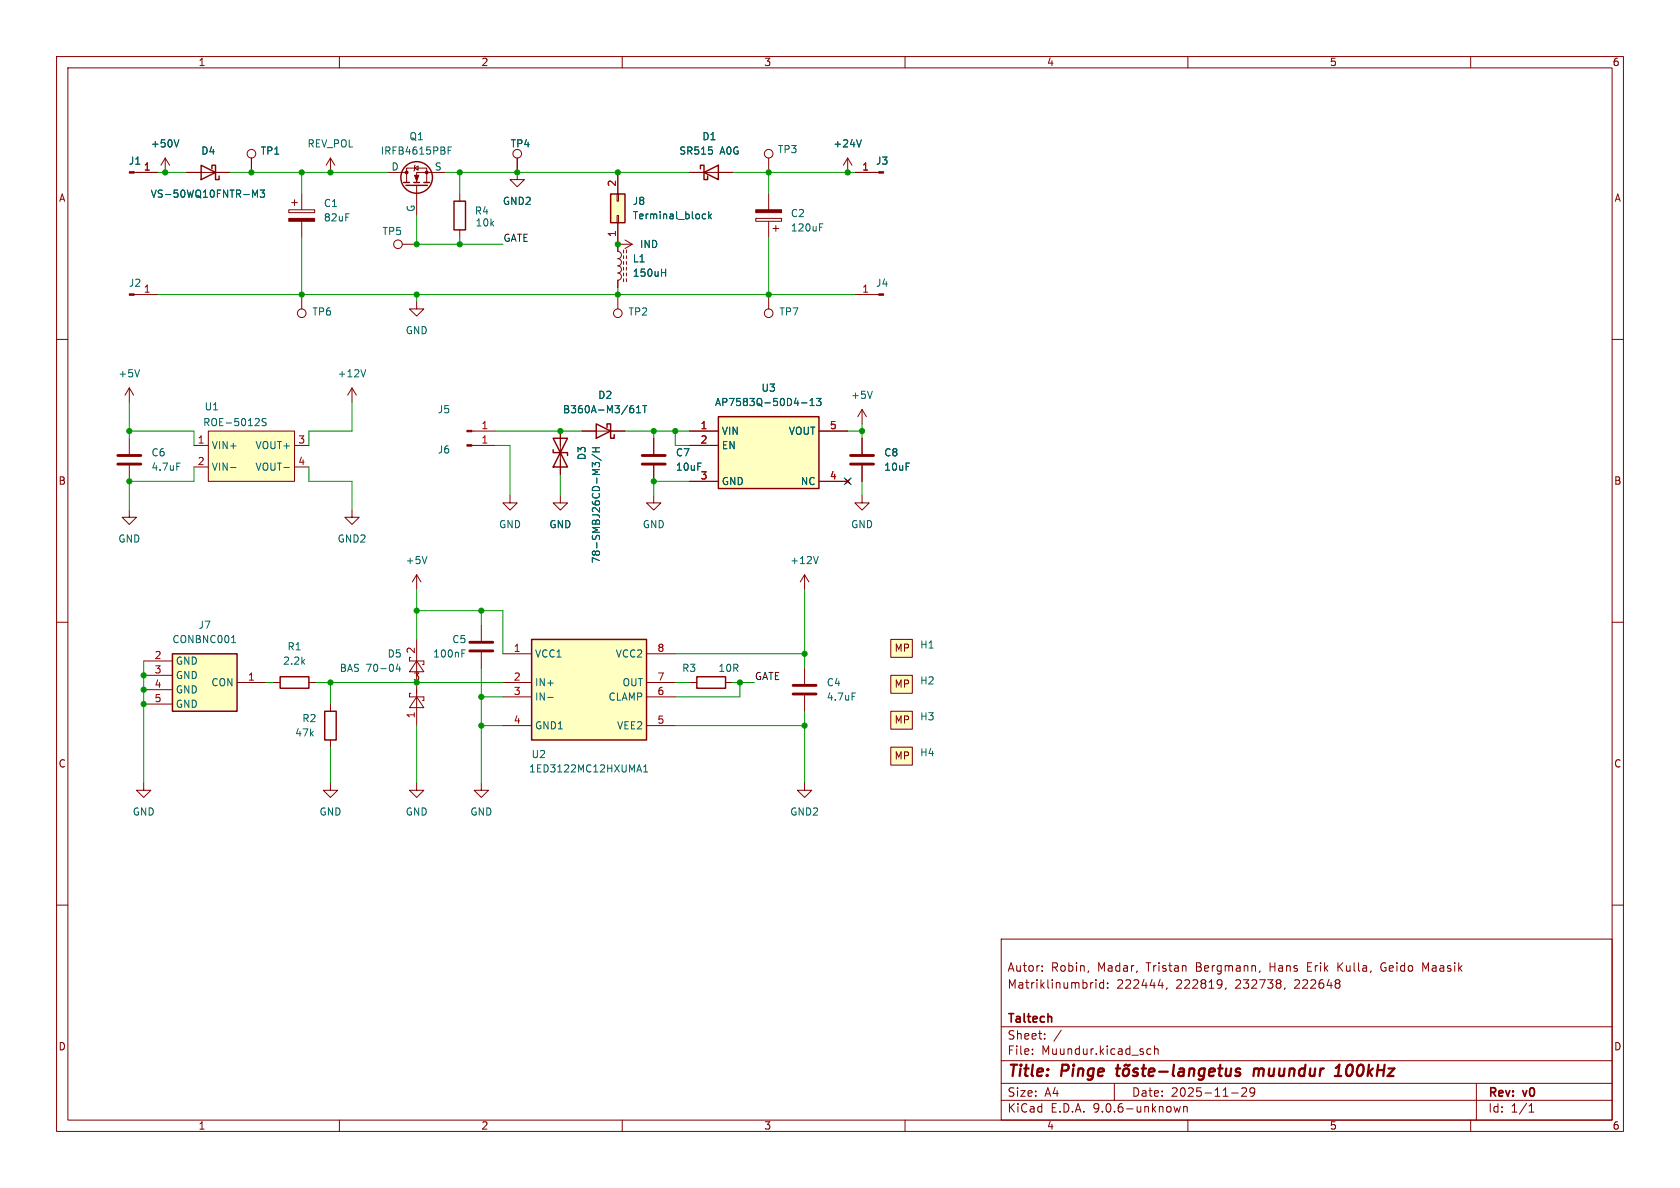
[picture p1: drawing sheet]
<svg xmlns="http://www.w3.org/2000/svg" width="297mm" height="210mm" viewBox="0 0 297 210" stroke-linecap="round" stroke-linejoin="round" font-family="sans-serif">
<g fill="none" stroke="#840000" stroke-width=".18">
<path d="M10 10h277v190h-277zM12 12h273v186h-273zM60 10v2M110 10v2M160 10v2M210 10v2M260 10v2M10 60h2M285 60h2M10 110h2M285 110h2M10 160h2"/>
<path d="M177 166h108v32h-108zM184.2 171.6v.1M184.2 170.8v.1M192.5 171.6l-.2 .3M193.7 173.2v.1M193.7 173.7v1M195.1 173.2v1.5M195.1 173.8l-.4-.1-.3 .3v.4l.1 .2h.6M195.8 174.6v.1M195.8 173.8v.1M204.7 174.2h1M206.3 174.6l-.1 .3"/>
<path d="M216.7 174.6l-.1 .3M222.7 171.6l-.1 .3M227.2 174.6l-.2 .3M236.5 170.2v1.5M236.7 173.3l.2 .2-.2 .3M236.7 173.9l.2 .2-.2 .5M237.4 170.2l-.9 .9M244.4 170.3l-.3 .5 .1 .5 .2 .3M252 171.3l-.5-1.1v1.5M285 160h2M60 198v2M110 198v2"/>
<path d="M160 198v2M177 194.5h108M177 191.5h108M177 187.5h108M177 181.5h108M182.5 186.3v.1M182.5 185.5v.1M184.7 183.6v.1M184.7 182.8v.1M187.6 182.1l-1.3 2M197 191.5v3M202.7 186.1l.3 .3 .5-.1"/>
<path d="M203.5 185.5l-.5-.1-.3 .3M204.1 185.5l.2-.1 .4 .1v.9M204.1 184.9v1.5M207.5 195.6l.3 1 .3-.7 .3 .7 .3-1M209.2 195.6v1M209.2 195.7l.3-.1 .3 .1 .1 .9M210 198v2M217.7 193.2h1.2M219.5 192.4l.6-.1 .2 .1 .1 .3-.9 1.1h.9M221.8 192.9l-.3 .3h-.3l-.2-.3 .1-.5 .4-.1 .2 .1a.99 .99 0 0 1-.3 1.4h-.3M260 198v2M261 191.5v6.5"/>
<path d="M270.3 196.6h.9M270.3 195.5l.4-.4v1.5"/>
</g>
<g fill="none" stroke="#840000" stroke-width=".4">
<path d="M197.3 188.9h.7M197.6 188.2l-.2 1.7 .1 .2 .4 .1M198.7 189.1a.52 .52 0 0 1 .5-.2 .52 .52 0 0 1 .4 .4l-.1 .5a.55 .55 0 0 1-.5 .4 .55 .55 0 0 1-.5-.4zM199.7 188.2l-.3 .2-.3-.2-.3 .2M201.2 189a.49 .49 0 0 0-.8 .3v.1l.7 .2v.3l-.3 .3-.5-.1M201.8 188.9h.8M202.2 188.2l-.2 1.7 .1 .2 .3 .1M203.1 189.5l1-.1-.1-.4-.2-.1-.5 .1-.2 .9 .2 .3 .6-.1M204.9 189.4h1.5M207.6 188.2l-.3 1.7 .3 .3M208.5 189l.2-.1 .6 .1-.1 1.2M209.3 189.4h-.7a.4 .4 0 0 0-.3 .4 .4 .4 0 0 0 .2 .4l.7-.1"/>
<path d="M210.3 189.1a.49 .49 0 0 1 .8 .1l-.1 1M210.3 188.9l-.1 1.3M213 189a.66 .66 0 0 0-1 .3l-.1 .5 .2 .3 .2 .1 .5-.1M213 188.9l-.2 1.6a.6 .6 0 0 1-.9 .3M213.8 189.5l.9-.1v-.4l-.2-.1-.6 .1-.2 .9 .3 .3 .6-.1M215.4 188.9h.7M215.7 188.2l-.2 1.7 .1 .2 .4 .1M216.8 188.9l-.1 1.2a.57 .57 0 0 0 .8-.1M217.7 188.9l-.2 1.3M219.3 189a.49 .49 0 0 0-.8 .3v.1l.7 .2v.3l-.3 .3-.5-.1M221.8 188.9l-.2 1.3M222.5 189a.57 .57 0 0 0-.8 .1"/>
<path d="M222.6 189.2l-.2 1M236 190.2h1.1M236.6 188.5l.2-.3-.3 2M238.2 188.6a1.69 1.69 0 0 0-.1 1.4"/>
</g>
<path d="M185.8 179.8l.1 .9" fill="none" stroke="#840000" stroke-width=".3"/>
<path d="M107.9 34.3h2.6v5.1h-2.6z" fill="#ffffc2"/>
<g fill="none" stroke="#840000" stroke-width=".25">
<path d="M35.6 29.2l2.5 1.3-2.5 1.3zM37.5 29.8v-.6h.6v2.6h.6v-.7M71.4 32.3h1M71.8 32.8h3.8M73.2 32.3h1M74.9 32.3h1M80.3 35.6h2v5h-2zM107.9 34.3h2.6v5.1h-2.6zM123.8 29.8v-.6h.7v2.6h.6v-.7M124.5 30.5l2.5-1.3v2.6zM97.8 77.5h2.5l-2.5 5.1h2.5zM97.8 79.5v.5h2.5v.5"/>
<path d="M105.4 74.9l2.5 1.3-2.5 1.3zM107.3 75.6v-.7h.6v2.6h.7v-.7M123.2 119.6h5.1v2.1h-5.1z"/>
<circle cx="73.7" cy="31.4" r="2.79"/>
</g>
<g fill="none" stroke="#840000" stroke-width=".18">
<path d="M29.2 27.9l-.8 1.3M29.2 27.9l.8 1.3M29.2 27.9v2.6M33 30.5h7.6M44.4 27.9v2.6M58.4 27.9l-.7 1.3M58.4 27.9l.8 1.3M58.4 27.9v2.6M68.6 30.5h3.3M71.9 32.3v-2.6h3.5v2.6M73.3 29.7l.6-.4v.8zM73.4 29.2l-.1 .1v.8l-.1 .1"/>
<path d="M73.7 32.8v5.3M78.7 30.5h-5v1.8M81.3 34.3v1.3M91.4 27.9v2.6M109.1 38.1h.2v1.3h-.2zM109.1 34.3h.2v1.3h-.2zM109.2 39.4v5.1a.64 .64 0 0 1 .7 .6 .64 .64 0 0 1-.7 .6M109.2 30.5v3.8M121.9 30.5h7.6M133.6 38.6h4.6v.5h-4.6zM135.9 27.9v2.6M135.9 34.3v2.8"/>
<path d="M135.9 39.1v2.8M137.2 39.9v1M53.3 52.1v2.5M71.1 43.2h2.6M73.7 53.3v1.3h1.2l-1.2 1.3-1.3-1.3h1.3M81.3 40.6v1.3M109.2 45.7a.64 .64 0 0 1 .7 .7 .64 .64 0 0 1-.7 .6 .64 .64 0 0 1 .7 .6 .64 .64 0 0 1-.7 .7 .64 .64 0 0 1 .7 .6 .64 .64 0 0 1-.7 .6v1.3M109.2 52.1v2.5M109.2 43.2h2.6M110.2 44.2v.5M110.2 45.2v.5M110.2 46.2v.5"/>
<path d="M110.2 47.2v.6M110.2 48.3v.5M110.2 49.3v.5M110.5 42.4l1.3 .8M110.7 44.2v.5M110.7 45.2v.5M110.7 46.2v.5M110.7 47.2v.6M110.7 48.3v.5M110.7 49.3v.5M111.8 43.2l-1.3 .7M136.7 40.4h1"/>
<path d="M151.1 52.1h4.2M99.1 76.2v7.6M102.9 76.2h7.6M115.6 77.5v2.8M152.4 72.4l-.8 1.3M152.4 72.4l.8 1.3M152.4 72.4v2.5M99.1 87.6v1.3h1.2l-1.2 1.3-1.3-1.3h1.3M115.6 87.6v1.3h1.2l-1.2 1.3-1.3-1.3h1.3M115.6 82.3v2.8M152.4 87.6v1.3h1.3l-1.3 1.3-1.3-1.3h1.3M142.2 101.6l-.7 1.3"/>
<path d="M142.2 101.6l.8 1.3M142.2 101.6v2.5M121.9 120.7h1.3M128.3 120.7h1.2"/>
<circle cx="44.4" cy="27.2" r=".76"/>
<circle cx="91.4" cy="27.2" r=".76"/>
<circle cx="135.9" cy="27.2" r=".76"/>
<circle cx="53.3" cy="55.4" r=".76"/>
<circle cx="70.4" cy="43.2" r=".76"/>
<circle cx="109.2" cy="55.4" r=".76"/>
</g>
<g fill="none" stroke="#006464" stroke-width=".18">
<path d="M31.6 24.7l-.4 1.3M44.7 33.6l.4 .9 .4-.9v1.3M46 33.6h.8l-.4 .5 .3 .1v.5l-.2 .2-.5-.2M79.2 26.6h.4M79.8 26h-.6v1.2M124.3 38.6h.5M124.3 37.9h.5M125.3 37.4v1.3M125.4 38.2l.4 .5M125.8 37.8l-.5 .5M125.9 26.6v.5M144.9 39.6h.6"/>
<path d="M117 48.2h.7M117.7 47.6v1.2M144.9 40.2h.4M104.7 79.9h1.3M104.7 79.2h1.3M105.3 79.2v.7M111.7 71.7h.2M111.8 72.2l.2 .2v.3l-.2 .3M112.5 73h.8M112.5 72.1l.4-.4v1.3M113.6 71.7h.7M114 71.7v1.3"/>
<path d="M154.2 69.2l-.4 1.2M104.7 80.3l1.6 1.1M104.7 82.5v-.7l.5 .4 .1-.4h.6l.1 .2-.1 .5M144.7 98.4l-.5 1.2"/>
</g>
<path d="M113.5 80.5h4.1M113.5 82h4.1" fill="none" stroke="#840000" stroke-width=".51"/>
<g fill="#840000" stroke="#840000" stroke-width=".18">
<path d="M73.3 31h.7l-.3 1z"/>
<path d="M155.3 51.9h.9v.3h-.9z"/>
<path d="M133.6 37.1h4.6v.5h-4.6z"/>
<circle cx="71.9" cy="30.5" r=".25"/>
<circle cx="75.4" cy="30.5" r=".25"/>
</g>
<path d="M127 73.7h17.8v12.7h-17.8z" fill="#ffffc2"/>
<path d="M127 73.7h17.8v12.7h-17.8z" fill="none" stroke="#840000" stroke-width=".25"/>
<path d="M121.9 76.2h5.1M121.9 78.7h5.1M144.8 76.2h5.1M152.4 77.5v2.8M121.9 85.1h5.1M144.8 85.1h5.1M149.5 84.7l.7 .8M150.2 84.7l-.7 .8M152.4 82.3v2.8" fill="none" stroke="#840000" stroke-width=".18"/>
<path d="M141.7 71.2h1M143.2 71.7h.7M143.2 70.8l.4-.4v1.3M144.4 70.4h.7l-.4 .5 .4 .1v.6l-.2 .1-.5-.1" fill="none" stroke="#006464" stroke-width=".18"/>
<path d="M150.4 80.5h4M150.4 82h4" fill="none" stroke="#840000" stroke-width=".51"/>
<path d="M157.5 113h3.8v3.2h-3.8z" fill="#ffffc2"/>
<g fill="none" stroke="#840000" stroke-width=".18">
<path d="M135.9 52.1v2.5M157.5 113h3.8v3.2h-3.8z"/>
<circle cx="135.9" cy="55.4" r=".76"/>
</g>
<path d="M157.5 119.4h3.8v3.2h-3.8z" fill="#ffffc2"/>
<path d="M51.1 37.1h4.5v.5h-4.5zM51.6 35.8h1M52.1 35.3v1M53.3 34.3v2.8M53.3 39.1v2.8M157.5 119.4h3.8v3.2h-3.8z" fill="none" stroke="#840000" stroke-width=".18"/>
<path d="M51.1 38.6h4.5v.5h-4.5z" fill="#840000" stroke="#840000" stroke-width=".18"/>
<path d="M157.5 132.1h3.8v3.2h-3.8z" fill="#ffffc2"/>
<path d="M23.7 30.5h4.2M23.7 52.1h4.2M142.2 118.1v2.8M142.2 122.9v2.8M157.5 132.1h3.8v3.2h-3.8z" fill="none" stroke="#840000" stroke-width=".18"/>
<path d="M140.2 121.2h4.1M140.2 122.7h4.1" fill="none" stroke="#840000" stroke-width=".51"/>
<path d="M150.6 122.5h.6" fill="none" stroke="#006464" stroke-width=".18"/>
<g fill="#840000" stroke="#840000" stroke-width=".18">
<path d="M22.9 30.4h.8v.2h-.8z"/>
<path d="M22.9 51.9h.8v.3h-.8z"/>
</g>
<path d="M157.5 125.7h3.8v3.2h-3.8z" fill="#ffffc2"/>
<g fill="none" stroke="#840000" stroke-width=".18">
<path d="M91.4 30.5v1.3h-1.2l1.2 1.2 1.3-1.2h-1.3M22.9 68.6l-.8 1.3M22.9 68.6l.7 1.3M22.9 68.6v2.5M62.2 68.6l.8 1.3M62.2 68.6l-.7 1.3M62.2 68.6v2.5M83.4 78.7h4.2M83.4 76.2h4.2M62.2 90.2v1.2h-1.2l1.2 1.3 1.3-1.3h-1.3M90.2 87.6v1.3h1.2l-1.2 1.3-1.3-1.3h1.3M72.4 116.2v.6h2.5v.7h-.2"/>
<path d="M73.7 116.8l1.2 1.9h-2.5zM73.7 101.6l-.8 1.3M73.7 101.6l.7 1.3M73.7 101.6v2.5M73.7 113v15.3M85.1 110.5v2.8M85.1 115.3v2.8M48.3 120.7h1.2M54.6 120.7h1.3M58.4 138.4v1.3h1.3l-1.3 1.3-1.3-1.3h1.3M58.4 124.5v1.2M58.4 130.8v1.3"/>
<path d="M72.6 122.6h-.2v.6h2.5v.6h-.2M73.7 138.4v1.3h1.2l-1.2 1.3-1.3-1.3h1.3M73.7 123.2l1.2 1.9h-2.5zM85.1 138.4v1.3h1.3l-1.3 1.3-1.3-1.3h1.3M157.5 125.7h3.8v3.2h-3.8z"/>
</g>
<path d="M24.7 65.3l-.4 1.3M64.6 65.3l-.4 1.3M75.5 98.4l-.4 1.2M70.3 117.4l-.3 .9h.8M70.6 117.8v.9M81.7 115.5h.4M81.7 114.9h.6" fill="none" stroke="#006464" stroke-width=".18"/>
<path d="M49.5 119.6h5.1v2.1h-5.1zM57.4 125.7h2v5.1h-2z" fill="none" stroke="#840000" stroke-width=".25"/>
<g fill="#840000" stroke="#840000" stroke-width=".18">
<path d="M82.5 78.6h.9v.3h-.9z"/>
<path d="M82.5 76.1h.9v.2h-.9z"/>
</g>
<path d="M83.1 113.5h4M83.1 115.1h4" fill="none" stroke="#840000" stroke-width=".51"/>
<path d="M94 113h20.3v17.8h-20.3z" fill="#ffffc2"/>
<path d="M94 113h20.3v17.8h-20.3z" fill="none" stroke="#840000" stroke-width=".25"/>
<g fill="none" stroke="#840000" stroke-width=".18">
<path d="M22.9 77.5v2.8M22.9 90.2v1.2h1.2l-1.2 1.3-1.3-1.3h1.3M22.9 82.3v2.8M88.9 115.6h5.1M114.3 115.6h5.1M25.4 138.4v1.3h1.3l-1.3 1.3-1.3-1.3h1.3M88.9 120.7h5.1M88.9 123.2h5.1M88.9 128.3h5.1M114.3 120.7h5.1M114.3 123.2h5.1M114.3 128.3h5.1"/>
<path d="M142.2 138.4v1.3h-1.2l1.2 1.3 1.3-1.3h-1.3"/>
</g>
<path d="M31.3 81.9h.6M96.8 123.3h1M112.7 136.1h.6M113 135.2l.4 1.3M113.8 136.5h.7M113.8 135.6l.3-.4v1.3" fill="none" stroke="#006464" stroke-width=".18"/>
<path d="M20.8 80.5h4.1M20.8 82h4.1" fill="none" stroke="#840000" stroke-width=".51"/>
<path d="M30.5 115.6h11.4v10.1h-11.4z" fill="#ffffc2"/>
<path d="M30.5 115.6h11.4v10.1h-11.4z" fill="none" stroke="#840000" stroke-width=".25"/>
<path d="M149.9 27.9l-.8 1.3M149.9 27.9l.7 1.3M149.9 27.9v2.6M25.4 116.8h5.1M25.4 119.4h5.1M25.4 121.9h5.1M25.4 124.5h5.1M41.9 120.7h5.1" fill="none" stroke="#840000" stroke-width=".18"/>
<path d="M152.3 24.7l-.4 1.3M40.9 113.6h.8M41.2 112.5l.1-.2v1.3" fill="none" stroke="#006464" stroke-width=".18"/>
<path d="M36.8 76.2h15.3v8.9h-15.3z" fill="#ffffc2"/>
<g fill="none" stroke="#840000" stroke-width=".18">
<path d="M24.1 30.5h3.8M33 30.5h2.6M38.1 30.5h2.5M44.4 27.9v2.6M91.4 27.9v2.6M109.2 30.5v3.8M109.2 39.4v5.1M121.9 30.5h2.6M127 30.5h2.5M151.1 30.5h4.2M109.2 49.5v1.3M34.3 78.7h2.5"/>
<path d="M36.8 76.2h15.3v8.9h-15.3zM52.1 78.7h2.5M99.1 76.2v2.5M102.9 76.2h2.5M107.9 76.2h2.6M115.6 77.5v2.8M121.9 78.7h5.1M121.9 76.2h5.1M144.8 76.2h5.1M152.4 77.5v2.8M34.3 82.6h2.5M52.1 82.6h2.5"/>
<path d="M99.1 81.3v2.5M115.6 82.3v2.8M121.9 85.1h5.1M144.8 85.1h5.1M149.5 84.7l.7 .8M150.2 84.7l-.7 .8M152.4 82.3v2.8"/>
</g>
<g fill="none" stroke="#006464" stroke-width=".18">
<path d="M31.6 24.7l-.4 1.3M44.7 33.6l.4 .9 .4-.9v1.3M46 33.6h.8l-.4 .5 .3 .1v.5l-.2 .2-.5-.2M124.3 38.6h.5M124.3 37.9h.5M125.3 37.4v1.3M125.4 38.2l.4 .5M125.8 37.8l-.5 .5M125.9 26.6v.5M152.3 24.7l-.4 1.3M117 48.2h.7M117.7 47.6v1.2"/>
<path d="M47.1 74h-.5l-.2 .1v.4l.5 .2 .2 .3-.3 .3-.5-.1M104.7 79.9h1.3M104.7 79.2h1.3M105.3 79.2v.7M111.7 71.7h.2M111.8 72.2l.2 .2v.3l-.2 .3M112.5 73h.8M112.5 72.1l.4-.4v1.3M113.6 71.7h.7M114 71.7v1.3M141.7 71.2h1M143.2 71.7h.7"/>
<path d="M143.2 70.8l.4-.4v1.3M144.4 70.4h.7l-.4 .5 .4 .1v.6l-.2 .1-.5-.1M40.8 82.6h.9M50.2 82.6h1M104.7 80.3l1.6 1.1M104.7 82.5v-.7l.5 .4 .1-.4h.6l.1 .2-.1 .5"/>
</g>
<path d="M155.3 30.4h.9v.2h-.9z" fill="#840000" stroke="#840000" stroke-width=".18"/>
<g fill="none" stroke="#009600" stroke-width=".18">
<path d="M27.9 30.5h5.1M40.6 30.5h28M53.3 30.5v3.8M73.7 38.1v5.1h15.2M78.7 30.5h43.2M81.3 30.5v3.8M129.5 30.5h21.6M135.9 30.5v3.8M27.9 52.1h123.2M53.3 41.9v10.2M73.7 52.1v1.2M81.3 41.9v1.3"/>
<path d="M109.2 50.8v1.3M135.9 41.9v10.2M22.9 76.2h11.4v2.5M22.9 71.1v6.4M62.2 71.1v5.1h-7.6v2.5M87.6 76.2h15.3M87.6 78.7h2.6v8.9M110.5 76.2h11.4M115.6 76.2v1.3M119.4 76.2v2.5h2.5M149.9 76.2h2.5M152.4 74.9v2.6"/>
<path d="M34.3 82.6v2.5h-11.4v5.1M54.6 82.6v2.5h7.6v5.1M99.1 83.8v3.8M121.9 85.1h-6.3v2.5M152.4 85.1v2.5M25.4 116.8v21.6M73.7 104.1v8.9M73.7 108h15.2v7.6M85.1 108v2.5M85.1 118.1v20.3M119.4 115.6h22.8M142.2 104.1v14"/>
<path d="M47 120.7h1.3M55.9 120.7h33M58.4 120.7v3.8M58.4 132.1v6.3M73.7 128.3v10.1M85.1 123.2h3.8M85.1 128.3h3.8M119.4 120.7h2.5M119.4 128.3h22.8M129.5 120.7h3.8M130.8 120.7v2.5h-11.4M142.2 125.7v12.7"/>
</g>
<path d="M149.3 84.5l1.2 1.2M150.5 84.5l-1.2 1.2" fill="none" stroke="#000084" stroke-width=".18"/>
<g fill="#009600" stroke="#009600" stroke-width=".18">
<circle cx="22.9" cy="85.1" r=".46"/>
<circle cx="22.9" cy="76.2" r=".46"/>
<circle cx="85.1" cy="123.2" r=".46"/>
<circle cx="85.1" cy="128.3" r=".46"/>
<circle cx="142.2" cy="128.3" r=".46"/>
<circle cx="130.8" cy="120.7" r=".46"/>
<circle cx="142.2" cy="115.6" r=".46"/>
<circle cx="85.1" cy="108" r=".46"/>
<circle cx="73.7" cy="52.1" r=".46"/>
<circle cx="53.3" cy="52.1" r=".46"/>
<circle cx="73.7" cy="43.2" r=".46"/>
<circle cx="44.4" cy="30.5" r=".46"/>
<circle cx="29.2" cy="30.5" r=".46"/>
<circle cx="81.3" cy="30.5" r=".46"/>
<circle cx="91.4" cy="30.5" r=".46"/>
<circle cx="81.3" cy="43.2" r=".46"/>
<circle cx="58.4" cy="30.5" r=".46"/>
<circle cx="53.3" cy="30.5" r=".46"/>
<circle cx="119.4" cy="76.2" r=".46"/>
<circle cx="99.1" cy="76.2" r=".46"/>
<circle cx="115.6" cy="76.2" r=".46"/>
<circle cx="152.4" cy="76.2" r=".46"/>
<circle cx="115.6" cy="85.1" r=".46"/>
<circle cx="109.2" cy="52.1" r=".46"/>
<circle cx="109.2" cy="43.2" r=".46"/>
<circle cx="109.2" cy="30.5" r=".46"/>
<circle cx="135.9" cy="52.1" r=".46"/>
<circle cx="135.9" cy="30.5" r=".46"/>
<circle cx="149.9" cy="30.5" r=".46"/>
<circle cx="25.4" cy="119.4" r=".46"/>
<circle cx="73.7" cy="120.7" r=".46"/>
<circle cx="58.4" cy="120.7" r=".46"/>
<circle cx="25.4" cy="121.9" r=".46"/>
<circle cx="25.4" cy="124.5" r=".46"/>
<circle cx="73.7" cy="108" r=".46"/>
</g>
<g font-size="2.8" fill="#840000">
<text x="178" y="190.9">Title:</text>
<text x="187.7" y="190.9">Pinge</text>
<text x="223.3" y="190.9">mu ndur</text>
<text x="238.5" y="190.9">100kHz</text>
</g>
<g font-size="2.1" fill="#840000">
<text x="178" y="172">Autor:</text>
<text x="185.8" y="172">Robin,</text>
<text x="194.1" y="172">Madar,</text>
<text x="202.8" y="172">Tristan</text>
<text x="211.7" y="172">Bergmann,</text>
<text x="224.9" y="172">Hans</text>
<text x="231.7" y="172">Erik</text>
<text x="237.2" y="172">Kulla,</text>
<text x="245" y="172">Geido</text>
<text x="252.5" y="172">Maasik</text>
<text x="178" y="175">Matriklinumbrid:</text>
<text x="197.4" y="175">222444,</text>
<text x="208" y="175">222819,</text>
<text x="218.5" y="175">232738,</text>
<text x="229.1" y="175">222648</text>
<text x="178" y="184">Sheet:</text>
<text x="178" y="181.2">Taltech</text>
<text x="178" y="186.7">File:</text>
<text x="184.1" y="186.7">Muundur.kicad_sch</text>
<text x="178" y="196.9">KiCad</text>
<text x="178" y="194.1">Size:</text>
<text x="184.7" y="194.1">A4</text>
<text x="185.7" y="196.9">E.D.A.</text>
<text x="193.3" y="196.9">9.0.6-unknown</text>
<text x="200" y="194.1">Date:</text>
<text x="207" y="194.1">2025-11-29</text>
<text x="263" y="194.3">Rev:</text>
<text x="263" y="196.9">Id:</text>
<text x="267.1" y="196.9">1/1</text>
<text x="269.4" y="194.3">v0</text>
</g>
<g font-size="1.8" fill="#840000">
<text x="35" y="11.9">1</text>
<text x="85" y="11.9">2</text>
<text x="135" y="11.9">3</text>
<text x="185" y="11.9">4</text>
<text x="235" y="11.9">5</text>
<text x="285" y="11.9">6</text>
<text x="10.3" y="35.9">A</text>
<text x="285.3" y="35.9">A</text>
<text x="10.3" y="85.9">B</text>
<text x="285.3" y="85.9">B</text>
<text x="157.5" y="115.4">MP</text>
<text x="157.5" y="121.8">MP</text>
<text x="157.5" y="128.1">MP</text>
<text x="10.3" y="135.9">C</text>
<text x="157.5" y="134.5">MP</text>
<text x="285.3" y="135.9">C</text>
<text x="10.3" y="185.9">D</text>
<text x="285.3" y="185.9">D</text>
<text x="35" y="199.9">1</text>
<text x="85" y="199.9">2</text>
<text x="135" y="199.9">3</text>
<text x="185" y="199.9">4</text>
<text x="235" y="199.9">5</text>
<text x="285" y="199.9">6</text>
</g>
<g font-size="1.8" fill="#006464">
<text x="22.7" y="29.3">J1</text>
<text x="26.6" y="26.3">+50V</text>
<text x="35.5" y="27.5">D4</text>
<text x="46" y="27.5">TP1</text>
<text x="54.3" y="26.3">REV_POL</text>
<text x="67.2" y="27.5">IRFB4615PBF</text>
<text x="72.3" y="25">Q1</text>
<text x="90.2" y="26.3">TP4</text>
<text x="120" y="27.5">SR515</text>
<text x="124.1" y="25">D1</text>
<text x="127.3" y="27.5">A0G</text>
<text x="137.4" y="27.3">TP3</text>
<text x="147.2" y="26.3">+24V</text>
<text x="154.8" y="29.3">J3</text>
<text x="26.5" y="35.2">VS-50WQ10FNTR-M3</text>
<text x="69.1" y="30.2">D</text>
<text x="76.8" y="30.2">S</text>
<text x="57.2" y="36.8">C1</text>
<text x="57.2" y="39.3">82uF</text>
<text x="67.5" y="41.8">TP5</text>
<text x="73.4" y="37.6" transform="rotate(-90 73.4 37.6)">G</text>
<text x="83.8" y="38.1">R4</text>
<text x="84" y="40.2">10k</text>
<text x="88.8" y="36.4">GND2</text>
<text x="111.8" y="36.4">J8</text>
<text x="111.8" y="39">Terminal_block</text>
<text x="139.7" y="38.6">C2</text>
<text x="139.7" y="41.1">120uF</text>
<text x="111.8" y="46.6">L1</text>
<text x="113" y="44">IND</text>
<text x="22.7" y="50.9">J2</text>
<text x="111.8" y="49.1">150uH</text>
<text x="154.8" y="50.9">J4</text>
<text x="55.1" y="56">TP6</text>
<text x="71.6" y="59.3">GND</text>
<text x="111" y="56">TP2</text>
<text x="137.7" y="56">TP7</text>
<text x="20.8" y="66.9">+5V</text>
<text x="59.6" y="66.9">+12V</text>
<text x="105.7" y="70.7">D2</text>
<text x="126.3" y="72">AP7583Q-50D4-13</text>
<text x="134.5" y="69.4">U3</text>
<text x="150.4" y="70.7">+5V</text>
<text x="35.8" y="75.5">ROE-5012S</text>
<text x="36.1" y="72.7">U1</text>
<text x="77.3" y="73.3">J5</text>
<text x="99.4" y="73.3">B360A-M3/61T</text>
<text x="127.5" y="77.1">VIN</text>
<text x="139.4" y="77.1">VOUT</text>
<text x="26.7" y="80.9">C6</text>
<text x="26.7" y="83.4">4.7uF</text>
<text x="37.3" y="79.6">VIN+</text>
<text x="37.3" y="83.4">VIN-</text>
<text x="45.1" y="79.6">VOUT+</text>
<text x="45.1" y="83.4">VOUT-</text>
<text x="77.3" y="80.4">J6</text>
<text x="103.7" y="81.4" transform="rotate(-90 103.7 81.4)">D3</text>
<text x="119.4" y="80.9">C7</text>
<text x="119.4" y="83.4">10uF</text>
<text x="127.5" y="79.6">EN</text>
<text x="156.2" y="80.9">C8</text>
<text x="156.2" y="83.4">10uF</text>
<text x="127.5" y="86">GND</text>
<text x="141.5" y="86">NC</text>
<text x="88.1" y="93.6">GND</text>
<text x="97" y="93.6">GND</text>
<text x="113.5" y="93.6">GND</text>
<text x="150.4" y="93.6">GND</text>
<text x="20.8" y="96.1">GND</text>
<text x="59.6" y="96.1">GND2</text>
<text x="71.6" y="99.9">+5V</text>
<text x="106.3" y="99.7" transform="rotate(-90 106.3 99.7)">78-SMBJ26CD-M3/H</text>
<text x="139.6" y="99.9">+12V</text>
<text x="30.4" y="113.9">CONBNC001</text>
<text x="35" y="111.4">J7</text>
<text x="79.9" y="113.9">C5</text>
<text x="31" y="117.7">GND</text>
<text x="49.9" y="117.7">2.2k</text>
<text x="50.7" y="115.2">R1</text>
<text x="60" y="119">BAS 70-04</text>
<text x="68.4" y="116.4">D5</text>
<text x="76.5" y="116.4">100nF</text>
<text x="94.5" y="116.4">VCC1</text>
<text x="108.8" y="116.4">VCC2</text>
<text x="120.5" y="119">R3</text>
<text x="126.9" y="119">10R</text>
<text x="162.6" y="114.8">H1</text>
<text x="31" y="120.2">GND</text>
<text x="31" y="122.8">GND</text>
<text x="31" y="125.3">GND</text>
<text x="37.3" y="121.5">CON</text>
<text x="94.5" y="121.5">IN+</text>
<text x="94.5" y="124.1">IN-</text>
<text x="107.5" y="124.1">CLAMP</text>
<text x="110" y="121.5">OUT</text>
<text x="146.1" y="121.5">C4</text>
<text x="146.1" y="124.1">4.7uF</text>
<text x="162.6" y="121.2">H2</text>
<text x="52.1" y="130.4">47k</text>
<text x="53.3" y="127.9">R2</text>
<text x="94.5" y="129.1">GND1</text>
<text x="109" y="129.1">VEE2</text>
<text x="162.6" y="127.5">H3</text>
<text x="93.4" y="136.8">1ED3122MC12HXUMA1</text>
<text x="93.9" y="134.2">U2</text>
<text x="162.6" y="133.9">H4</text>
<text x="23.4" y="144.4">GND</text>
<text x="56.4" y="144.4">GND</text>
<text x="71.6" y="144.4">GND</text>
<text x="83.1" y="144.4">GND</text>
<text x="139.6" y="144.4">GND2</text>
</g>
<g font-size="1.8" fill="#a90000">
<text x="25.3" y="30.2">1</text>
<text x="109" y="33.1" transform="rotate(-90 109 33.1)">2</text>
<text x="152.3" y="30.2">1</text>
<text x="109" y="42" transform="rotate(-90 109 42)">1</text>
<text x="25.3" y="51.8">1</text>
<text x="152.3" y="51.8">1</text>
<text x="85" y="75.9">1</text>
<text x="123.8" y="75.9">1</text>
<text x="146.6" y="75.9">5</text>
<text x="34.9" y="78.5">1</text>
<text x="34.9" y="82.3">2</text>
<text x="52.6" y="78.5">3</text>
<text x="52.6" y="82.3">4</text>
<text x="85" y="78.5">1</text>
<text x="123.8" y="78.5">2</text>
<text x="123.8" y="84.8">3</text>
<text x="146.6" y="84.8">4</text>
<text x="27.2" y="116.6">2</text>
<text x="27.2" y="119.1">3</text>
<text x="73.4" y="115.6" transform="rotate(-90 73.4 115.6)">2</text>
<text x="90.7" y="115.3">1</text>
<text x="116.1" y="115.3">8</text>
<text x="27.2" y="121.7">4</text>
<text x="27.2" y="124.2">5</text>
<text x="43.7" y="120.4">1</text>
<text x="73" y="120.4">3</text>
<text x="90.7" y="120.4">2</text>
<text x="90.7" y="122.9">3</text>
<text x="116.1" y="120.4">7</text>
<text x="116.1" y="122.9">6</text>
<text x="73.4" y="127.1" transform="rotate(-90 73.4 127.1)">1</text>
<text x="90.7" y="128">4</text>
<text x="116.1" y="128">5</text>
</g>
<g font-size="1.8" fill="#0f0f0f">
<text x="88.9" y="42.8">GATE</text>
<text x="133.3" y="120.3">GATE</text>
</g>
</svg>
